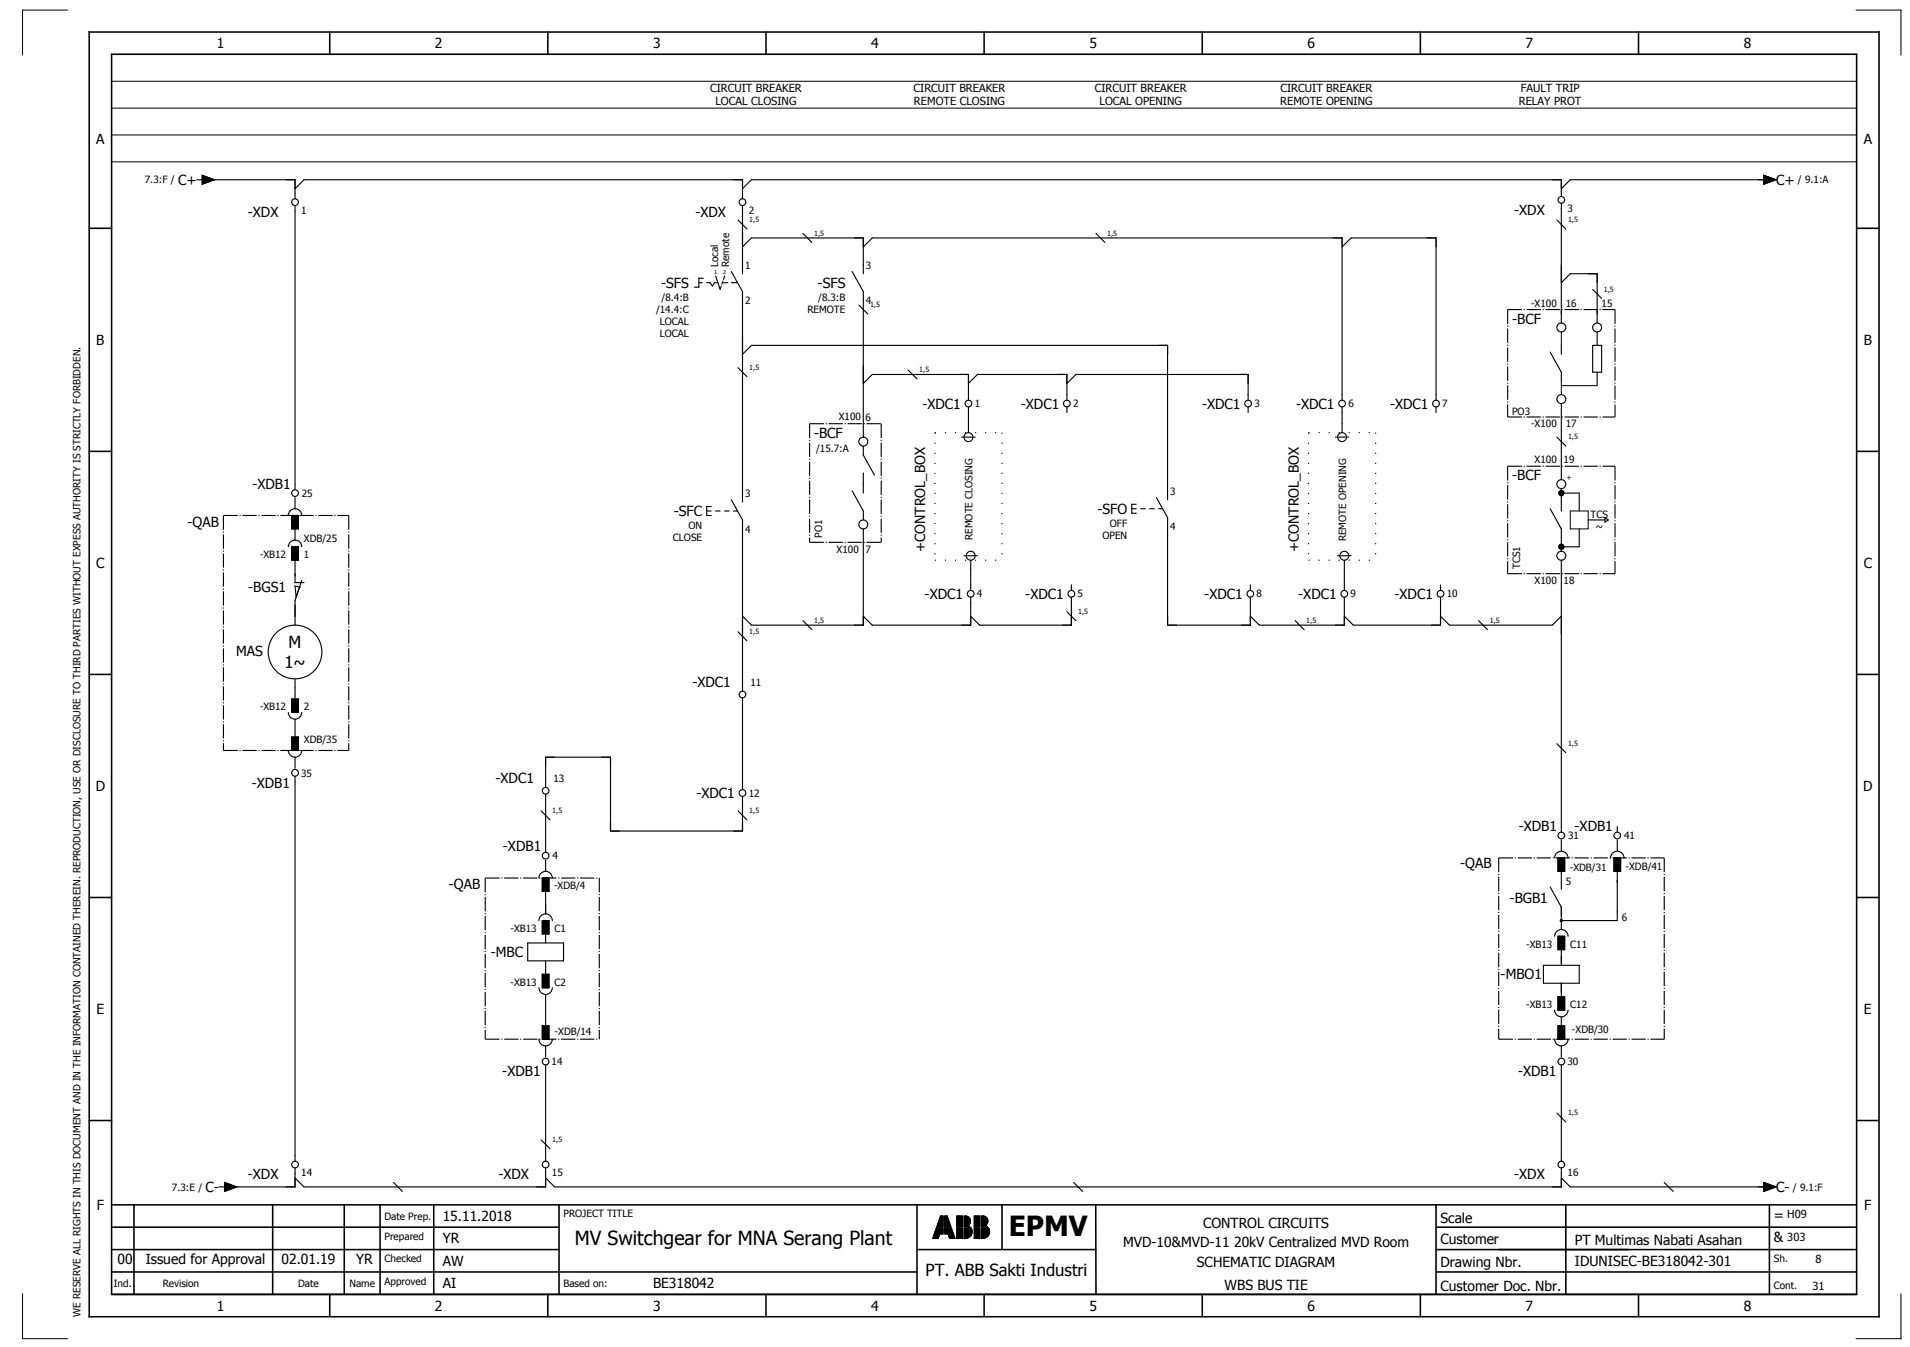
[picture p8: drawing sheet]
<svg xmlns="http://www.w3.org/2000/svg" width="427mm" height="301mm" viewBox="0 0 427 301" stroke-linecap="round" stroke-linejoin="round" font-family="sans-serif">
<g fill="none" stroke="#000" stroke-width=".35">
<path d="M19.9 7.2h400v287h-400zM24.9 12.1h390v277.1h-390zM73.7 7.2v5M122.4 7.2v5M171.2 7.2v5M219.9 7.2v5M268.7 7.2v5M317.4 7.2v5M366.2 7.2v5M19.9 51h5M414.9 51h5M19.9 100.8h5"/>
<path d="M414.9 100.8h5M19.9 150.7h5M414.9 150.7h5M19.9 200.5h5M414.9 200.5h5M19.9 250.3h5M414.9 250.3h5M24.9 279.2h100M24.9 269.2h390M24.9 274.2h100M29.9 269.2v20M60.9 269.2v20"/>
<path d="M76.9 269.2v20M84.9 269.2v20M96.9 269.2v20M124.9 269.2v20M204.9 279.2h40M204.9 269.2v20M223.9 269.2v10M244.9 269.2v20M320.9 279.2h94M320.9 269.2v20M320.9 274.2h94M349.9 269.2v20"/>
<path d="M395.4 269.2v20M24.9 289.2h390M24.9 284.2h180M73.7 289.2v5M122.4 289.2v5M171.2 289.2v5M219.9 289.2v5M268.7 289.2v5M317.4 289.2v5M320.9 284.2h94M366.2 289.2v5"/>
</g>
<g fill="none" stroke="#000" stroke-width=".22">
<path d="M15 2.3h-10v10M24.9 18.2h390M24.9 12.2h390M414.8 2.3h10v10M24.9 24.2h390M24.9 30.2h390M24.9 36.2h390M348.9 74.2v3M348.9 86.2h8M348.9 85.2v3M350.9 114.2h4v4h-4zM208.5 276.5v.2"/>
<path d="M208.6 276.3v.4M208.6 276.1v.6M208.7 275.9v.8M208.8 275.6v1.1M208.9 275.4v1.3M209 275.2v1.5M209 275v1.7M209.1 274.7v2M209.2 274.5v2.2M209.3 274.3l-.9 2.4h1.3l.3-1M209.3 274.3h1.5v1.4h-.8M209.3 274.3v2.4"/>
<path d="M209.4 273.8v.2M209.4 274.3v2.4M209.5 273.6v.4M209.5 274.3v2.4M209.6 273.4v.6M209.6 274.3v2.4M209.7 273.2v.8M209.7 274.3v2.4M209.7 273v1M209.7 274.3v2.2M209.8 272.7v1.3M209.8 274.3v2"/>
<path d="M209.9 272.5v1.5M209.9 274.3v1.8M210 272.3v1.7M210 274.3v1.6M210 272.1v1.9M210 274.3v1.4M210.1 271.8v2.2M210.1 274.3v1.4M210.2 271.7h.6v2.3h-1.4zM210.2 271.7v2.3M210.2 274.3v1.4M210.3 271.7v2.3"/>
<path d="M210.3 274.3v1.4M210.4 271.7v2.3M210.4 274.3v1.4M210.5 271.7v2.3M210.5 274.3v1.4M210.6 271.7v2.3M210.6 274.3v1.4M210.7 271.7v2.3M210.7 274.3v1.4M210.8 271.7v2.3M210.8 274.3v1.4M211.1 271.7h.6l.8 2.3h-1.4z"/>
<path d="M211.1 271.7v2.3M211.1 274.3v1.4M211.2 271.7v2.3M211.2 274.3v1.4M211.3 271.7v2.3M211.3 274.3v1.4M211.4 271.7v2.3M211.4 274.3v1.4M211.5 271.7v2.3M211.5 274.3v1.4M211.6 271.7v2.3M211.6 274.3v1.4"/>
<path d="M211.7 271.7v2.3M211.7 274.3v1.4M211.8 271.9v2.1M211.8 274.3v1.4M211.8 275.7h-.7v-1.4h1.5l.8 2.4M211.8 275.7l.4 1h1.2M211.8 272.1v1.9M211.9 272.3v1.7M211.9 274.3v1.6M212 272.5v1.5M212 274.3v1.8M212.1 272.8v1.2"/>
<path d="M212.1 274.3v2M212.2 273v1M212.2 274.3v2.3M212.2 273.2v.8M212.2 274.3v2.4M212.3 273.4v.6M212.3 274.3v2.4M212.4 273.7v.3M212.4 274.3v2.4M212.5 273.9v.1M212.5 274.3v2.4M212.6 274.3v2.4"/>
<path d="M212.7 274.6v2.1M212.8 274.8v1.9M212.9 275v1.7M212.9 275.2v1.5M213 275.5v1.2M213.1 275.7v1M213.2 275.9v.8M213.3 276.1v.6M213.3 276.3v.4M213.4 276.6v.1M213.8 271.7h1.3v2.3h-1.3zM213.8 274.3h1.3v2.4h-1.3z"/>
<path d="M213.9 271.7v2.3M213.9 274.3v2.4M214 271.7v2.3M214 274.3v2.4M214.1 271.7v2.3M214.1 274.3v2.4M214.2 271.7v2.3M214.2 274.3v2.4M214.3 271.7v2.3M214.3 274.3v2.4M214.4 271.7v2.3M214.4 274.3v2.4"/>
<path d="M214.5 271.7v2.3M214.5 274.3v2.4M214.6 271.7v2.3M214.6 274.3v2.4M214.7 271.7v2.3M214.7 274.3v2.4M214.8 271.7v2.3M214.8 274.3v2.4M214.9 271.7v2.3M214.9 274.3v2.4M215 271.7v2.3M215 274.3v2.4"/>
<path d="M215.4 271.7a1.16 1.16 0 0 1 1.4 .6 1.16 1.16 0 0 1-.5 1.5l.5 .2h-1.4zM215.5 271.7v2.3M215.5 274.3v2.4M215.6 271.7v2.3M215.6 274.3v2.4M215.7 271.7v2.3M215.7 274.3v2.4M215.8 271.7v2.3M215.8 274.3v2.4M215.9 271.7v2.3M215.9 274.3v2.4M216 271.7v2.3"/>
<path d="M216 274.3v2.3M216.1 271.7v2.3M216.1 274.3v2.3M216.2 271.7v2.3M216.2 274.3v2.3M216.3 271.8v2.2M216.3 274.3v2.3M216.4 271.8v2.2M216.4 274.3v2.2M216.5 271.9v1.8M216.5 273.8v.2M216.5 274.3v2.2"/>
<path d="M216.5 271.9v1.7M216.5 273.9v.1M216.6 272v1.5M216.6 273.9v.1M216.6 274.3v2.1M216.7 272.1v1.4M216.7 274h.1M216.7 274.3v2.1M216.8 272.2v1.1M216.8 274.3v2M216.8 272.4v.8M216.8 274.3v1.9"/>
<path d="M216.9 274.3v1.8M217 274.3v1.7M217 274.3a1.5 1.5 0 0 1-1.2 2.4M217 274.3h-1.6v2.4h.4M217.1 274.4v1.5M217.2 274.5v1.3M217.2 274.8v.8M217.7 271.7h1.3v2.3h-1.3zM217.7 274.3h1.3v2.4h-1.3zM217.8 271.7v2.3M217.8 274.3v2.4M217.9 271.7v2.3"/>
<path d="M217.9 274.3v2.4M218 271.7v2.3M218 274.3v2.4M218.1 271.7v2.3M218.1 274.3v2.4M218.2 271.7v2.3M218.2 274.3v2.4M218.3 271.7v2.3M218.3 274.3v2.4M218.4 271.7v2.3M218.4 274.3v2.4M218.5 271.7v2.3"/>
<path d="M218.5 274.3v2.4M218.6 271.7v2.3M218.6 274.3v2.4M218.7 271.7v2.3M218.7 274.3v2.4M218.8 271.7v2.3M218.8 274.3v2.4M218.9 271.7v2.3M218.9 274.3v2.4M219 271.7v2.3M219 274.3v2.4M219.3 274.3h1.6a1.53 1.53 0 0 1 0 1.7 1.53 1.53 0 0 1-1.6 .7z"/>
<path d="M219.3 271.7a1.16 1.16 0 0 1 1.4 .6 1.16 1.16 0 0 1-.5 1.5l.5 .2h-1.4zM219.4 271.7v2.3M219.4 274.3v2.4M219.5 271.7v2.3M219.5 274.3v2.4M219.6 271.7v2.3M219.6 274.3v2.4M219.7 271.7v2.3M219.7 274.3v2.4M219.8 271.7v2.3M219.8 274.3v2.4M219.9 271.7v2.3"/>
<path d="M219.9 274.3v2.3M220 271.7v2.3M220 274.3v2.3M220.1 271.7v2.3M220.1 274.3v2.3M220.2 271.8v2.2M220.2 274.3v2.3M220.3 271.8v2.2M220.3 274.3v2.2M220.4 271.9v1.8M220.4 273.8v.2M220.4 274.3v2.2"/>
<path d="M220.4 271.9v1.7M220.4 273.9v.1M220.5 272v1.5M220.5 273.9v.1M220.5 274.3v2.1M220.6 272.1v1.3M220.6 274h.1M220.6 274.3v2.1M220.7 272.2v1.1M220.7 274.3v2M220.8 272.4v.8M220.8 274.3v1.9"/>
<path d="M220.8 274.3v1.8M220.9 274.3v1.7M221 274.4v1.5M221.1 274.6v1.2M221.1 274.8v.7M5 289.1v10h10M424.8 289.1v10h-10"/>
</g>
<g fill="none" stroke="#000" stroke-width=".25">
<path d="M45.2 39.2l2.7 1-2.7 1zM394.2 39.2l2.7 1-2.7 1zM43.9 40.2h1.3M45.9 40.2h20v4.2M65.9 42.2l2-2h98v4.2M65.9 45.9v63.5M164.9 49.2l2 2M165.9 45.9v15.3M165.9 42.2l2-2h181v3.7M165.9 55.2l2-2h25v8M179.4 52.2l2 2M192.9 55.2l2-2h105v36.2"/>
<path d="M244.9 52.2l2 2M299.9 55.2l2-2h19v36.2M347.9 49.2l2 2M348.9 45.4v26.8M394.9 40.2h-44l-2 2M156.2 63.2h.7M157.2 62.2h-1v2h-1M157.9 63.2h.8l.5 .7 .5-.7h.7M159.9 61.7l1 3 .3-.8M161.4 63.2h1.3M161.6 62.8l-.3 .7M161.9 61.7l-.2 .7"/>
<path d="M163.4 63.2h1.3M163.4 60.7l2.5 4.5v47M165.9 79.2l2-2h93v34.5M190.4 60.7l2.5 4.5v32.5M191.9 68.2l2 2M346.4 78.7l2.5 4.5v2M348.9 77.2v2M348.9 63.2l2-2h6v11M355.9 77.2h2v6h-2zM355.9 64.7l2 2M356.9 74.2v3M164.9 82.2l2 2"/>
<path d="M192.9 99.7v2l2.5 4.5M192.9 85.7l2-2h21.5v5.7M202.9 82.7l2 2M214.9 97.7h3M216.4 85.7l2-2h20v5.7M216.4 90.9v5.8M238.4 85.7l2-2h38.5v5.7M238.4 90.9v1.3M278.9 90.9v1.3M298.4 97.7h3M299.9 90.9v5.8M320.9 90.9v1.3"/>
<path d="M347.9 97.7l2 2M348.9 90.2v17M356.9 83.2v3M64.4 115.2a1.5 1.5 0 0 1 1.5-1.5 1.5 1.5 0 0 1 1.5 1.5M65.2 115.2h1.5v3h-1.5zM65.9 111.2v2.5M65.9 118.2v2.5M157.9 114.2h1M158.9 113.2h-1v2h1M159.9 114.2h1M161.9 114.2h1M163.4 111.7l2.5 4.5v38.2"/>
<path d="M163.9 114.2h.9M190.4 109.7l2.5 4.5v2M192.9 105.7v4.5M192.9 118.2v21.5h-25l-2-2M252.9 113.7h1M253.9 112.7h-1v2h1M254.9 113.7h1M256.9 113.7h1M258.4 111.2l2.5 4.5v24h18.5v-6.3M258.9 113.7h.9M346.4 113.7l2.5 4.5v5M348.9 109.2v5"/>
<path d="M348.9 110.2h4v4M352.9 118.2v4h-4M354.9 116.2h3.8M358.7 115.7l.7 .5-.7 .5zM64.4 122.2a1.5 1.5 0 0 1 1.5-1.5 1.5 1.5 0 0 1 1.5 1.5M65.2 122.2h1.5v3h-1.5zM65.9 123.7v6.5h2M66.9 131.2h.1M66.9 131.2l-1-.3 .3 2.5M67.4 129.7l-1.5 4.5v5.5M179.4 138.7l2 2M215.4 124.2h3"/>
<path d="M216.9 133.4v6.3h-22l-2-2M216.9 125.2v6.7M238.4 136.7l2 2M239.4 133.4v6.3h-20.5l-2-2M239.4 130.7v1.2M279.4 130.7v1.2M289.4 138.7l2 2M298.9 124.2h3M300.4 133.4v6.3h-19l-2-2M300.4 125.2v6.7M321.9 133.4v6.3h-19.5l-2-2M321.9 137.7l2 2h23l2-2"/>
<path d="M321.9 130.7v1.2M330.4 138.7l2 2M348.9 125.2v60.7M64.4 159.2a1.5 1.5 0 0 0 1.5 1.5 1.5 1.5 0 0 0 1.5-1.5M65.2 156.2h1.5v3h-1.5zM65.9 151.7v5M164.9 141.2l2 2M165.9 155.9v20.5M64.4 167.7a1.5 1.5 0 0 0 1.5 1.5 1.5 1.5 0 0 0 1.5-1.5M65.2 164.7h1.5v3h-1.5zM65.9 160.7v4M65.9 169.2v2.5"/>
<path d="M65.9 173.4v86M121.9 175.9v-6.7h14.5v16.5h29.5v-7.8M121.9 177.4v13M347.9 166.2l2 2M120.4 196.2a1.5 1.5 0 0 1 1.5-1.5 1.5 1.5 0 0 1 1.5 1.5M120.9 181.2l2 2M121.2 196.2h1.5v3h-1.5zM121.9 192.2v2.5M121.9 198.2v6M164.9 181.2l2 2M346.4 198.2l2.5 4.5v5M347.4 191.7a1.5 1.5 0 0 1 1.5-1.5 1.5 1.5 0 0 1 1.5 1.5"/>
<path d="M348.2 191.7h1.5v3h-1.5zM348.9 187.7v2.5M348.9 194.7v4M359.9 191.7a1.5 1.5 0 0 1 1.5-1.5 1.5 1.5 0 0 1 1.5 1.5M360.7 191.7h1.5v3h-1.5zM361.4 194.7v11h-12.5M361.4 184.7v1.2M361.4 187.7v2.5M117.9 210.7h8v4h-8zM120.4 205.7a1.5 1.5 0 0 1 1.5-1.5 1.5 1.5 0 0 1 1.5 1.5M121.2 205.7h1.5v3h-1.5zM121.2 217.7h1.5v3h-1.5z"/>
<path d="M121.9 208.7v2M121.9 214.7v3M344.9 215.7h8v4h-8zM347.4 209.2a1.5 1.5 0 0 1 1.5-1.5 1.5 1.5 0 0 1 1.5 1.5M348.2 209.2h1.5v3h-1.5zM348.9 212.2v3.5M348.9 219.7v3M120.4 232.2a1.5 1.5 0 0 0 1.5 1.5 1.5 1.5 0 0 0 1.5-1.5M120.4 220.7a1.5 1.5 0 0 0 1.5 1.5 1.5 1.5 0 0 0 1.5-1.5M121.2 229.2h1.5v3h-1.5zM121.9 222.2v7M121.9 233.7v2.5"/>
<path d="M121.9 237.9v21.5M347.4 232.2a1.5 1.5 0 0 0 1.5 1.5 1.5 1.5 0 0 0 1.5-1.5M347.4 225.7a1.5 1.5 0 0 0 1.5 1.5 1.5 1.5 0 0 0 1.5-1.5M348.2 229.2h1.5v3h-1.5zM348.2 222.7h1.5v3h-1.5zM348.9 227.2v2M348.9 233.7v2.5M348.9 237.9v21.5M120.9 254.7l2 2M347.9 248.7l2 2M48.9 265.2h1.3M50.2 264.2l2.7 1-2.7 1z"/>
<path d="M65.9 260.9v4.3h-15M87.9 264.2l2 2M121.9 260.9v4.3h-54l-2-2M239.9 264.2l2 2M348.9 260.9v4.3h-225l-2-2M348.9 263.2l2 2h44M371.9 264.2l2 2M394.2 264.2l2.7 1-2.7 1z"/>
<circle cx="65.9" cy="45.2" r=".75"/>
<circle cx="165.9" cy="45.2" r=".75"/>
<circle cx="348.9" cy="44.7" r=".75"/>
<circle cx="348.9" cy="73.2" r="1"/>
<circle cx="356.9" cy="73.2" r="1"/>
<circle cx="192.9" cy="98.7" r="1"/>
<circle cx="216.4" cy="97.7" r="1"/>
<circle cx="216.4" cy="90.2" r=".75"/>
<circle cx="238.4" cy="90.2" r=".75"/>
<circle cx="278.9" cy="90.2" r=".75"/>
<circle cx="299.9" cy="97.7" r="1"/>
<circle cx="299.9" cy="90.2" r=".75"/>
<circle cx="320.9" cy="90.2" r=".75"/>
<circle cx="348.9" cy="89.2" r="1"/>
<circle cx="65.9" cy="110.2" r=".75"/>
<circle cx="192.9" cy="117.2" r="1"/>
<circle cx="348.9" cy="108.2" r="1"/>
<circle cx="216.9" cy="124.2" r="1"/>
<circle cx="216.9" cy="132.7" r=".75"/>
<circle cx="239.4" cy="132.7" r=".75"/>
<circle cx="279.4" cy="132.7" r=".75"/>
<circle cx="300.4" cy="124.2" r="1"/>
<circle cx="300.4" cy="132.7" r=".75"/>
<circle cx="321.9" cy="132.7" r=".75"/>
<circle cx="348.9" cy="124.2" r="1"/>
<circle cx="65.9" cy="145.7" r="6"/>
<circle cx="165.9" cy="155.2" r=".75"/>
<circle cx="65.9" cy="172.7" r=".75"/>
<circle cx="121.9" cy="176.7" r=".75"/>
<circle cx="165.9" cy="177.2" r=".75"/>
<circle cx="121.9" cy="191.2" r=".75"/>
<circle cx="348.9" cy="186.7" r=".75"/>
<circle cx="361.4" cy="186.7" r=".75"/>
<circle cx="121.9" cy="237.2" r=".75"/>
<circle cx="348.9" cy="237.2" r=".75"/>
<circle cx="65.9" cy="260.2" r=".75"/>
<circle cx="121.9" cy="260.2" r=".75"/>
<circle cx="348.9" cy="260.2" r=".75"/>
</g>
<g fill="#000">
<circle cx="348.9" cy="110.2" r=".73"/>
<circle cx="348.9" cy="122.2" r=".73"/>
<circle cx="348.9" cy="205.7" r=".38"/>
</g>
<g fill="none" stroke="#000" stroke-width=".25" stroke-dasharray="3.2 .4 .3 .4" stroke-linecap="butt">
<path d="M336.9 69.2h24M336.9 69.2v24M360.9 69.2v24M180.9 94.7h16M180.9 94.7v26.5M196.9 94.7v26.5M336.9 93.2h24M49.9 115.2h28M49.9 115.2v52.5M77.9 115.2v52.5M336.9 104.2h24M336.9 104.2v24"/>
<path d="M360.9 104.2v24M180.9 121.2h16M336.9 128.2h24M65.2 159.2h1.5M49.9 167.7h28M65.2 167.7h1.5M108.4 196.2h25.5M108.4 196.2v36M133.9 196.2v36M334.9 191.7h37M334.9 191.7v40.5M371.9 191.7v40.5"/>
<path d="M108.4 232.2h25.5M121.2 232.2h1.5M121.2 220.7h1.5M334.9 232.2h37M348.2 232.2h1.5M348.2 225.7h1.5"/>
</g>
<g fill="#000" stroke="#000" stroke-width=".22">
<path d="M45.2 39.2l2.7 1-2.7 1zM394.2 39.2l2.7 1-2.7 1zM65.2 115.2h1.5v3h-1.5zM65.2 122.2h1.5v3h-1.5zM65.2 156.2h1.5v3h-1.5zM65.2 164.7h1.5v3h-1.5zM121.2 196.2h1.5v3h-1.5zM348.2 191.7h1.5v3h-1.5zM360.7 191.7h1.5v3h-1.5zM121.2 205.7h1.5v3h-1.5zM348.2 209.2h1.5v3h-1.5zM121.2 229.2h1.5v3h-1.5z"/>
<path d="M121.2 217.7h1.5v3h-1.5zM348.2 229.2h1.5v3h-1.5zM348.2 222.7h1.5v3h-1.5zM50.2 264.2l2.7 1-2.7 1zM394.2 264.2l2.7 1-2.7 1z"/>
</g>
<path d="M208.9 96.7h15M208.9 96.7v28.5M223.9 96.7v28.5M292.4 96.7h15M292.4 96.7v28.5M307.4 96.7v28.5M208.9 125.2h15M292.4 125.2h15" fill="none" stroke="#000" stroke-width=".25" stroke-dasharray=".3 2 .3 2" stroke-linecap="butt"/>
<text font-size="6.2" x="225.4" y="276.2">EPMV</text>
<text font-size="4.3" x="128.5" y="278.2">MV Switchgear for MNA Serang Plant</text>
<g font-size="3.7">
<text x="63.6" y="149.3">1~</text>
<text x="64.5" y="144.8">M</text>
<text x="206.9" y="285.1">PT. ABB Sakti Industri</text>
</g>
<g font-size="3.1">
<text x="48.5" y="10.8">1</text>
<text x="97.2" y="10.8">2</text>
<text x="146" y="10.8">3</text>
<text x="194.7" y="10.8">4</text>
<text x="243.5" y="10.8">5</text>
<text x="292.2" y="10.8">6</text>
<text x="341" y="10.8">7</text>
<text x="389.7" y="10.8">8</text>
<text x="21.5" y="32.2">A</text>
<text x="416.5" y="32.2">A</text>
<text x="39.8" y="41.3">C+</text>
<text x="396.9" y="41.3">C+</text>
<text x="338.4" y="48">-XDX</text>
<text x="55.4" y="48.5">-XDX</text>
<text x="155.4" y="48.5">-XDX</text>
<text x="147.7" y="64.3">-SFS</text>
<text x="182.7" y="64.3">-SFS</text>
<text x="21.5" y="77">B</text>
<text x="337.9" y="72.4">-BCF</text>
<text x="416.5" y="77">B</text>
<text x="206.1" y="91.3">-XDC1</text>
<text x="228.1" y="91.3">-XDC1</text>
<text x="268.6" y="91.3">-XDC1</text>
<text x="289.6" y="91.3">-XDC1</text>
<text x="310.6" y="91.3">-XDC1</text>
<text x="181.9" y="97.8">-BCF</text>
<text x="337.9" y="107.3">-BCF</text>
<text x="56.4" y="109.2">-XDB1</text>
<text x="41.9" y="117.7">-QAB</text>
<text x="150.6" y="115.3">-SFC</text>
<text x="245.3" y="114.8">-SFO</text>
<text x="206.8" y="123.3" transform="rotate(-90 206.8 123.3)">+CONTROL_BOX</text>
<text x="290.3" y="123.3" transform="rotate(-90 290.3 123.3)">+CONTROL_BOX</text>
<text x="21.5" y="126.9">C</text>
<text x="416.5" y="126.9">C</text>
<text x="55.5" y="132.3">-BGS1</text>
<text x="206.6" y="133.8">-XDC1</text>
<text x="229.1" y="133.8">-XDC1</text>
<text x="269.1" y="133.8">-XDC1</text>
<text x="290.1" y="133.8">-XDC1</text>
<text x="311.6" y="133.8">-XDC1</text>
<text x="52.8" y="146.6">MAS</text>
<text x="154.7" y="153.5">-XDC1</text>
<text x="21.4" y="176.7">D</text>
<text x="56.3" y="176">-XDB1</text>
<text x="110.7" y="175">-XDC1</text>
<text x="155.6" y="178.3">-XDC1</text>
<text x="416.4" y="176.7">D</text>
<text x="339.4" y="185.7">-XDB1</text>
<text x="351.9" y="185.7">-XDB1</text>
<text x="112.4" y="190.2">-XDB1</text>
<text x="326.3" y="193.8">-QAB</text>
<text x="100.3" y="198.5">-QAB</text>
<text x="337.4" y="201.8">-BGB1</text>
<text x="109.7" y="213.8">-MBC</text>
<text x="335.4" y="218.8">-MBO1</text>
<text x="21.6" y="226.5">E</text>
<text x="416.6" y="226.5">E</text>
<text x="112.3" y="240.5">-XDB1</text>
<text x="339.3" y="240.5">-XDB1</text>
<text x="55.4" y="263.5">-XDX</text>
<text x="111.4" y="263.5">-XDX</text>
<text x="338.4" y="263.5">-XDX</text>
<text x="45.9" y="266.3">C-</text>
<text x="396.9" y="266.3">C-</text>
<text x="21.6" y="270.4">F</text>
<text x="98.9" y="272.8">15.11.2018</text>
<text x="268.9" y="274.2">CONTROL CIRCUITS</text>
<text x="321.9" y="273.2">Scale</text>
<text x="396.4" y="272.5">=</text>
<text x="416.6" y="270.4">F</text>
<text x="98.9" y="277.8">YR</text>
<text x="251" y="278.6">MVD-10&amp;MVD-11 20kV Centralized MVD Room</text>
<text x="321.9" y="277.9">Customer</text>
<text x="351.9" y="278.1">PT Multimas Nabati Asahan</text>
<text x="396.4" y="277.5">&amp;</text>
<text x="26.2" y="282.3">00</text>
<text x="32.6" y="282.3">Issued for Approval</text>
<text x="62.9" y="282.3">02.01.19</text>
<text x="79.6" y="282.3">YR</text>
<text x="98.9" y="282.8">AW</text>
<text x="98.9" y="287.8">AI</text>
<text x="145.9" y="287.8">BE318042</text>
<text x="267.5" y="283.2">SCHEMATIC DIAGRAM</text>
<text x="321.9" y="283.2">Drawing Nbr.</text>
<text x="352" y="282.8">IDUNISEC-BE318042-301</text>
<text x="48.5" y="292.8">1</text>
<text x="97.2" y="292.8">2</text>
<text x="146" y="292.8">3</text>
<text x="194.7" y="292.8">4</text>
<text x="243.5" y="292.8">5</text>
<text x="273.7" y="288.1">WBS BUS TIE</text>
<text x="292.2" y="292.8">6</text>
<text x="321.9" y="288.4">Customer Doc. Nbr.</text>
<text x="341" y="292.8">7</text>
<text x="389.7" y="292.8">8</text>
</g>
<g font-size="2.5">
<text x="158.7" y="20.6">CIRCUIT BREAKER</text>
<text x="159.9" y="23.6">LOCAL CLOSING</text>
<text x="204.2" y="20.6">CIRCUIT BREAKER</text>
<text x="204.3" y="23.6">REMOTE CLOSING</text>
<text x="244.7" y="20.6">CIRCUIT BREAKER</text>
<text x="245.7" y="23.6">LOCAL OPENING</text>
<text x="286.1" y="23.6">REMOTE OPENING</text>
<text x="286.2" y="20.6">CIRCUIT BREAKER</text>
<text x="339.4" y="23.6">RELAY PROT</text>
<text x="339.9" y="20.6">FAULT TRIP</text>
<text x="399.4" y="272.2">H09</text>
<text x="399.4" y="277.2">303</text>
<text x="405.8" y="282.2">8</text>
<text x="405.1" y="288.1">31</text>
</g>
<g font-size="2.2">
<text x="32.4" y="41">7.3:F /</text>
<text x="401.8" y="41">/ 9.1:A</text>
<text x="67.3" y="47.8">1</text>
<text x="167.3" y="47.8">2</text>
<text x="350.3" y="47.3">3</text>
<text x="160.5" y="59.7" transform="rotate(-90 160.5 59.7)">Local</text>
<text x="163" y="59.7" transform="rotate(-90 163 59.7)">Remote</text>
<text x="166.5" y="60.1">1</text>
<text x="193.5" y="60.1">3</text>
<text x="146.6" y="69.9">/14.4:C</text>
<text x="147.9" y="67.2">/8.4:B</text>
<text x="166.5" y="68">2</text>
<text x="180.4" y="69.9">REMOTE</text>
<text x="182.9" y="67.2">/8.3:B</text>
<text x="193.5" y="68">4</text>
<text x="342.2" y="68.7">-X100</text>
<text x="349.9" y="68.7">16</text>
<text x="357.9" y="68.7">15</text>
<text x="147.4" y="72.6">LOCAL</text>
<text x="147.4" y="75.3">LOCAL</text>
<text x="187.5" y="93.8">X100</text>
<text x="193.4" y="94">6</text>
<text x="217.8" y="91">1</text>
<text x="239.8" y="91">2</text>
<text x="280.3" y="91">3</text>
<text x="301.3" y="91">6</text>
<text x="322.3" y="91">7</text>
<text x="337.9" y="92.7">PO3</text>
<text x="342.2" y="95.4">-X100</text>
<text x="349.9" y="95.4">17</text>
<text x="182.4" y="101">/15.7:A</text>
<text x="343" y="103.5">X100</text>
<text x="349.4" y="103.5">19</text>
<text x="67.5" y="111">25</text>
<text x="166.5" y="111.1">3</text>
<text x="261.5" y="110.6">3</text>
<text x="153.9" y="118.2">ON</text>
<text x="166.5" y="119">4</text>
<text x="248" y="117.7">OFF</text>
<text x="261.5" y="118.5">4</text>
<text x="355.5" y="115.6">TCS</text>
<text x="356.6" y="118.3">~</text>
<text x="58.1" y="124.7">-XB12</text>
<text x="67.9" y="124.7">1</text>
<text x="67.9" y="121.2">XDB/25</text>
<text x="150.4" y="120.9">CLOSE</text>
<text x="183.8" y="120.2" transform="rotate(-90 183.8 120.2)">PO1</text>
<text x="187" y="123.5">X100</text>
<text x="193.4" y="123.5">7</text>
<text x="217.4" y="120.7" transform="rotate(-90 217.4 120.7)">REMOTE CLOSING</text>
<text x="246.4" y="120.4">OPEN</text>
<text x="300.9" y="120.9" transform="rotate(-90 300.9 120.9)">REMOTE OPENING</text>
<text x="339.8" y="127.2" transform="rotate(-90 339.8 127.2)">TCS1</text>
<text x="343" y="130.5">X100</text>
<text x="349.4" y="130.5">18</text>
<text x="218.3" y="133.5">4</text>
<text x="240.8" y="133.5">5</text>
<text x="280.8" y="133.5">8</text>
<text x="301.8" y="133.5">9</text>
<text x="323.3" y="133.5">10</text>
<text x="167.7" y="153.3">11</text>
<text x="58.1" y="158.7">-XB12</text>
<text x="67.9" y="158.7">2</text>
<text x="67.9" y="165.9">XDB/35</text>
<text x="67.3" y="173.5">35</text>
<text x="123.7" y="174.8">13</text>
<text x="167.3" y="178">12</text>
<text x="123.5" y="192">4</text>
<text x="350.5" y="187.5">31</text>
<text x="363" y="187.5">41</text>
<text x="349.9" y="197.7">5</text>
<text x="350.8" y="194.5">-XDB/31</text>
<text x="363.3" y="194.4">-XDB/41</text>
<text x="123.8" y="198.6">-XDB/4</text>
<text x="114.1" y="208.2">-XB13</text>
<text x="123.9" y="208.2">C1</text>
<text x="362.4" y="205.7">6</text>
<text x="341.1" y="211.7">-XB13</text>
<text x="350.9" y="211.7">C11</text>
<text x="114.1" y="220.2">-XB13</text>
<text x="123.9" y="220.2">C2</text>
<text x="341.1" y="225.2">-XB13</text>
<text x="350.9" y="225.2">C12</text>
<text x="123.9" y="231.3">-XDB/14</text>
<text x="351.3" y="230.9">-XDB/30</text>
<text x="123.3" y="238">14</text>
<text x="350.3" y="238">30</text>
<text x="67.3" y="262.8">14</text>
<text x="123.3" y="262.8">15</text>
<text x="350.3" y="262.8">16</text>
<text x="38.4" y="266">7.3:E /</text>
<text x="400.7" y="266">/ 9.1:F</text>
<text x="85.9" y="272.5">Date Prep.</text>
<text x="125.9" y="271.9">PROJECT TITLE</text>
<text x="85.9" y="277">Prepared</text>
<text x="85.9" y="282">Checked</text>
<text x="396.4" y="281.9">Sh.</text>
<text x="25.4" y="287.5">Ind.</text>
<text x="36.4" y="287.5">Revision</text>
<text x="66.6" y="287.5">Date</text>
<text x="78.1" y="287.5">Name</text>
<text x="85.9" y="287">Approved</text>
<text x="125.9" y="287.5">Based on:</text>
<text x="396.4" y="287.9">Cont.</text>
<text x="18" y="294.2" transform="rotate(-90 18 294.2)">WE RESERVE ALL RIGHTS IN THIS DOCUMENT AND IN THE INFORMATION CONTAINED THEREIN. REPRODUCTION, USE OR DISCLOSURE TO THIRD PARTIES WITHOUT EXPESS AUTHORITY IS STRICTLY FORBIDDEN.</text>
</g>
<g font-size="1.6">
<text x="167.4" y="49.7">1,5</text>
<text x="181.9" y="52.7">1,5</text>
<text x="247.4" y="52.7">1,5</text>
<text x="350.4" y="49.7">1,5</text>
<text x="358.4" y="65.2">1,5</text>
<text x="194.4" y="68.7">1,5</text>
<text x="167.4" y="82.7">1,5</text>
<text x="205.4" y="83.2">1,5</text>
<text x="350.4" y="98.2">1,5</text>
<text x="350.1" y="107.2">+</text>
<text x="240.9" y="137.2">1,5</text>
<text x="167.4" y="141.7">1,5</text>
<text x="181.9" y="139.2">1,5</text>
<text x="291.9" y="139.2">1,5</text>
<text x="332.9" y="139.2">1,5</text>
<text x="350.4" y="166.7">1,5</text>
<text x="123.4" y="181.7">1,5</text>
<text x="167.4" y="181.7">1,5</text>
<text x="350.4" y="249.2">1,5</text>
<text x="123.4" y="255.2">1,5</text>
</g>
<g font-size="1.2">
<text x="159.6" y="61.1">1</text>
<text x="161.6" y="61.1">2</text>
</g>
</svg>
